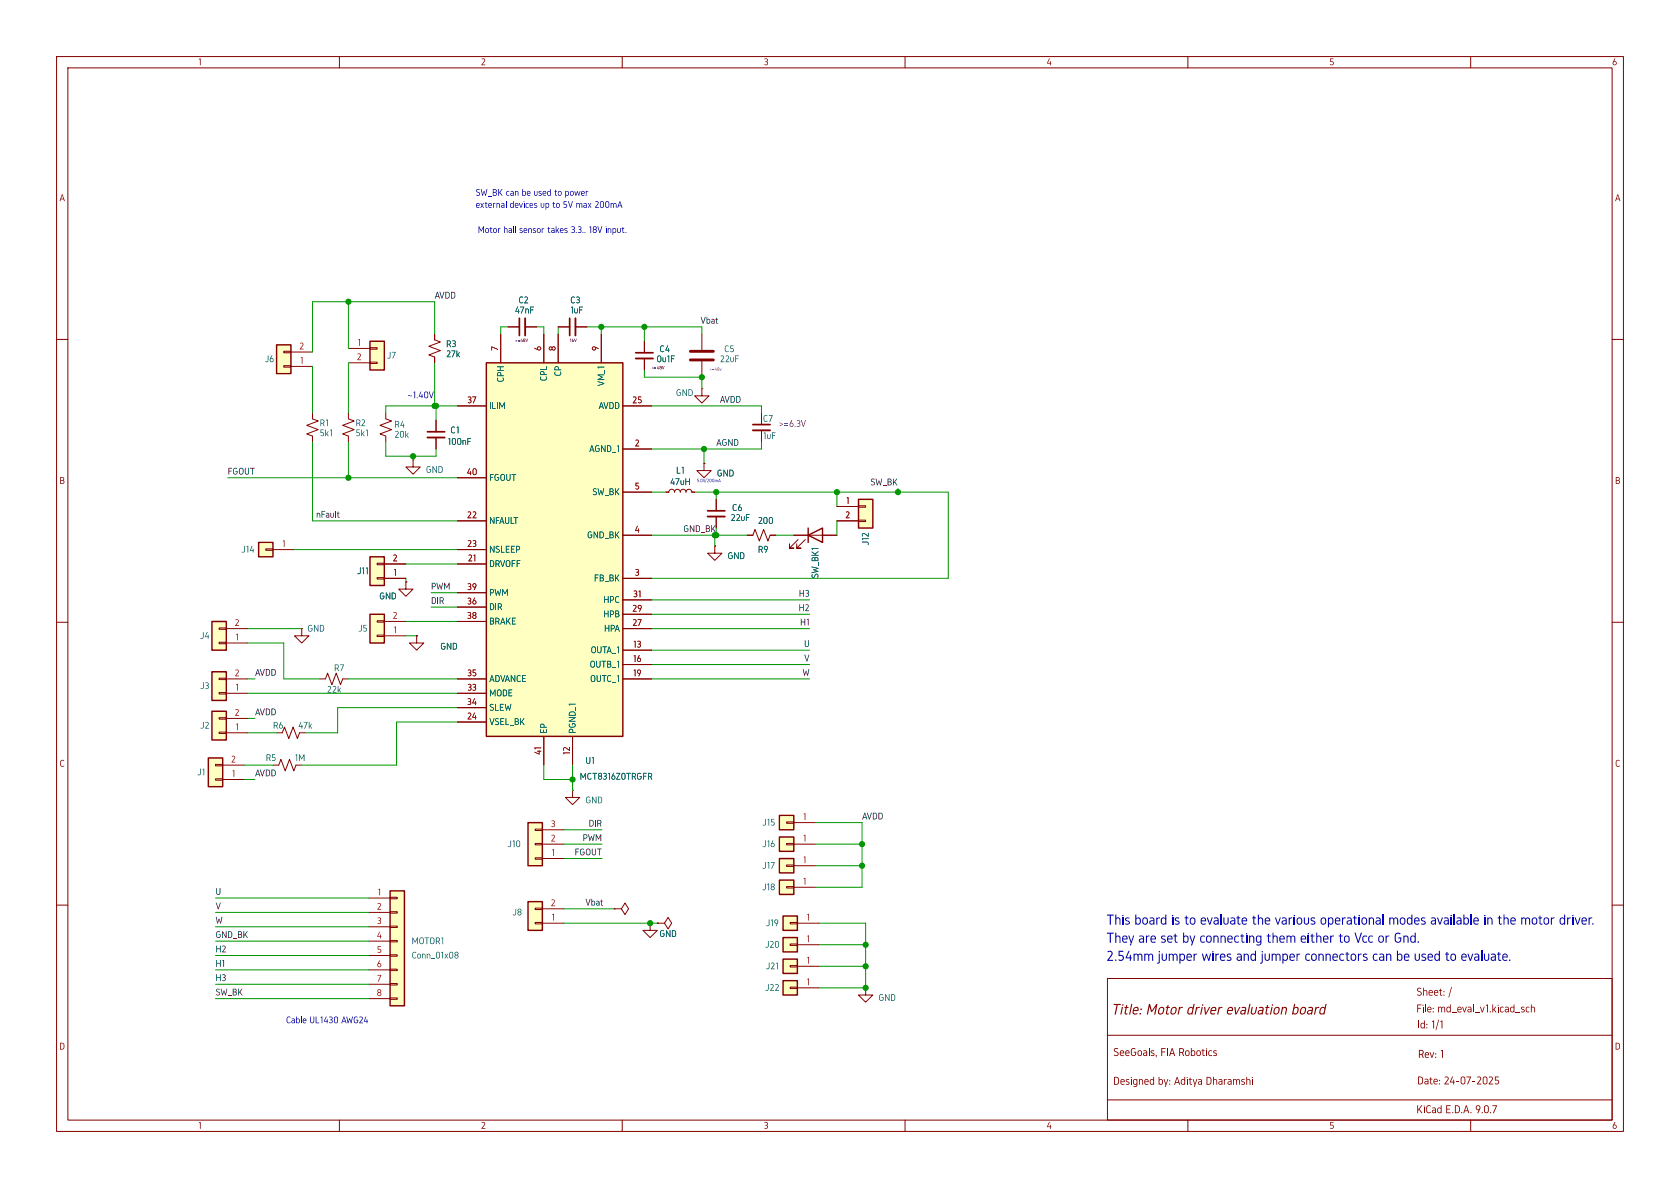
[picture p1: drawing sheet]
<svg xmlns="http://www.w3.org/2000/svg" width="297mm" height="210mm" viewBox="0 0 297 210" stroke-linecap="round" stroke-linejoin="round" font-family="sans-serif">
<g fill="none" stroke="#840000" stroke-width=".18">
<path d="M10 10h277v190h-277zM12 12h273v186h-273zM60 10v2M110 10v2M160 10v2M210 10v2M260 10v2M10 60h2M285 60h2M10 110h2M285 110h2M56.5 120h1l.4-1 .8 2 .7-2 .8 2 .4-1h1"/>
<path d="M10 160h2M195.8 173h89.2v25h-89.2zM285 160h2M60 198v2M110 198v2M160 198v2M195.8 194.4h89.1M195.8 183h89.1M210 198v2M260 198v2"/>
</g>
<path d="M45.7 95.9h2.6v2.5h-2.6z" fill="#ffffc2"/>
<path d="M45.7 95.9h2.6v2.5h-2.6z" fill="none" stroke="#840000" stroke-width=".25"/>
<path d="M47 97h1.3v.3h-1.3zM48.3 97.2h3.8M53.3 111.1v1.3h1.3l-1.3 1.3-1.2-1.3h1.2M53.3 111.1h.1" fill="none" stroke="#840000" stroke-width=".18"/>
<path d="M93.3 145.4h2.6v7.6h-2.6z" fill="#ffffc2"/>
<path d="M93.3 145.4h2.6v7.6h-2.6z" fill="none" stroke="#840000" stroke-width=".25"/>
<path d="M94.6 151.6h1.3v.3h-1.3zM94.6 149.1h1.3v.3h-1.3zM94.6 146.6h1.3v.2h-1.3zM95.9 151.8h3.8M95.9 149.2h3.8M95.9 146.7h3.8" fill="none" stroke="#840000" stroke-width=".18"/>
<path d="M93.3 159.4h2.6v5.1h-2.6z" fill="#ffffc2"/>
<path d="M93.3 159.4h2.6v5.1h-2.6z" fill="none" stroke="#840000" stroke-width=".25"/>
<path d="M94.6 163.1h1.3v.2h-1.3zM94.6 160.5h1.3v.3h-1.3zM95.9 163.2h3.8M95.9 160.7h3.8" fill="none" stroke="#840000" stroke-width=".18"/>
<path d="M151.8 88.3h2.5v5h-2.5z" fill="#ffffc2"/>
<path d="M151.8 88.3h2.5v5h-2.5z" fill="none" stroke="#840000" stroke-width=".25"/>
<path d="M89.8 57.8h2M92.8 57.8h2.1M148 89.5h3.8M148 92.1h3.8M151.8 89.4h1.2v.3h-1.2zM151.8 91.9h1.2v.3h-1.2z" fill="none" stroke="#840000" stroke-width=".18"/>
<path d="M91.8 56.3v3" fill="none" stroke="#840000" stroke-width=".3"/>
<path d="M92.8 56.3v3" fill="none" stroke="#840000" stroke-width=".33"/>
<path d="M37.5 125.7h2.5v5.1h-2.5z" fill="#ffffc2"/>
<path d="M37.5 125.7h2.5v5.1h-2.5z" fill="none" stroke="#840000" stroke-width=".25"/>
<path d="M124.1 68.7v1.3h1.2l-1.2 1.2-1.3-1.2h1.3M124.1 68.7h.1M117.7 87h.5l.2-.4 .3-.1 .4 .1 .2 .4 .1-.4 .4-.1 .3 .1 .2 .4 .1-.4 .4-.1 .3 .1 .2 .4 .1-.4 .4-.1 .4 .1 .1 .4h.5M38.7 129.4h1.3v.3h-1.3zM38.7 126.9h1.3v.2h-1.3zM40 129.5h3.8M40 127h3.8M49.3 135.3l.4-1.1 .7 2.1 .8-2.1 .7 2.1 .4-1" fill="none" stroke="#840000" stroke-width=".18"/>
<path d="M36.8 134h2.6v5.1h-2.6z" fill="#ffffc2"/>
<path d="M36.8 134h2.6v5.1h-2.6z" fill="none" stroke="#840000" stroke-width=".25"/>
<path d="M134.6 73v2.1M134.6 76.1v2M38.1 137.7h1.3v.2h-1.3zM38.1 135.1h1.3v.3h-1.3zM39.4 137.8h3.8M39.4 135.3h3.8M49.9 129.5l.4-1 .8 2.1 .7-2.1 .8 2.1 .4-1.1" fill="none" stroke="#840000" stroke-width=".18"/>
<path d="M133.1 75.1h3" fill="none" stroke="#840000" stroke-width=".3"/>
<path d="M133.1 76.1h3" fill="none" stroke="#840000" stroke-width=".33"/>
<path d="M65.4 98.4h2.5v5.1h-2.5z" fill="#ffffc2"/>
<path d="M65.4 98.4h2.5v5.1h-2.5z" fill="none" stroke="#840000" stroke-width=".25"/>
<path d="M66.7 99.6h1.2v.2h-1.2zM67.9 99.7h3.9M66.7 102.1h1.2v.3h-1.2zM67.9 102.2h3.9" fill="none" stroke="#840000" stroke-width=".18"/>
<path d="M48.9 61h2.5v5h-2.5z" fill="#ffffc2"/>
<path d="M48.9 61h2.5v5h-2.5z" fill="none" stroke="#840000" stroke-width=".25"/>
<path d="M50.2 64.6h1.2v.3h-1.2zM50.2 62.1h1.2v.3h-1.2zM51.4 64.8h3.8M51.4 62.2h3.8M124.5 81.9v1.3h1.2l-1.2 1.3-1.3-1.3h1.3M124.5 81.9h.1" fill="none" stroke="#840000" stroke-width=".18"/>
<path d="M69 157.5h2.5v20.3h-2.5z" fill="#ffffc2"/>
<path d="M69 157.5h2.5v20.3h-2.5z" fill="none" stroke="#840000" stroke-width=".25"/>
<g fill="none" stroke="#840000" stroke-width=".18">
<path d="M76.8 59.1v1l1.1 .4-2.1 .7 2.1 .8-2.1 .7 1 .4v1M55.2 73v1l1.1 .4-2.1 .8 2.1 .7-2.1 .8 1 .4v1M73 81.3v1.3h1.3l-1.3 1.2-1.2-1.2h1.2M73 81.3h.1M71.8 102.9v1.2h1.2l-1.2 1.3-1.3-1.3h1.3M71.8 102.9h.1M65.2 158.8h3.8M69 158.6h1.2v.3h-1.2zM65.2 161.3h3.8M65.2 163.8h3.8M65.2 166.4h3.8M65.2 168.9h3.8"/>
<path d="M65.2 171.5h3.8M65.2 174h3.8M65.2 176.5h3.8M69 161.2h1.2v.2h-1.2zM69 163.7h1.2v.3h-1.2zM69 166.2h1.2v.3h-1.2zM69 168.8h1.2v.2h-1.2zM69 171.3h1.2v.3h-1.2zM69 173.9h1.2v.2h-1.2zM69 176.4h1.2v.3h-1.2z"/>
</g>
<path d="M65.4 108.6h2.5v5.1h-2.5z" fill="#ffffc2"/>
<path d="M65.4 108.6h2.5v5.1h-2.5z" fill="none" stroke="#840000" stroke-width=".25"/>
<path d="M66.7 112.3h1.2v.2h-1.2zM66.7 109.7h1.2v.3h-1.2zM67.9 112.4h3.9M67.9 109.9h3.9M73.7 112.4v1.3h1.2l-1.2 1.2-1.3-1.2h1.3M73.7 112.4h.1M153 174.6v1.3h1.3l-1.3 1.3-1.2-1.3h1.2M153 174.6h.1" fill="none" stroke="#840000" stroke-width=".18"/>
<path d="M137.8 148h2.5v2.5h-2.5z" fill="#ffffc2"/>
<path d="M137.8 148h2.5v2.5h-2.5z" fill="none" stroke="#840000" stroke-width=".25"/>
<path d="M139.1 149.1h1.2v.3h-1.2zM140.3 149.2h3.8" fill="none" stroke="#840000" stroke-width=".18"/>
<path d="M86 64.1h24.1v66.1h-24.1z" fill="#ffffc2"/>
<path d="M86 64.1h24.1v66.1h-24.1z" fill="none" stroke="#840000" stroke-width=".25"/>
<g fill="none" stroke="#840000" stroke-width=".18">
<path d="M88.5 59.1v5M96.1 59.1v5M98.7 59.1v5M106.3 59.1v5M80.9 71.8h5.1M110.1 71.8h5.1M110.1 79.4h5.1M80.9 84.5h5.1M80.9 92.1h5.1M80.9 97.2h5.1M80.9 99.7h5.1M110.1 87h5.1"/>
<path d="M110.1 94.6h5.1M80.9 104.8h5.1M80.9 107.3h5.1M80.9 109.9h5.1M110.1 102.2h5.1M110.1 106h5.1M110.1 108.6h5.1M110.1 111.1h5.1M110.1 114.9h5.1M110.1 117.5h5.1M80.9 120h5.1M80.9 122.6h5.1"/>
<path d="M80.9 125.1h5.1M80.9 127.6h5.1M96.1 130.2v5.1M101.2 130.2v5.1M110.1 120h5.1"/>
</g>
<path d="M65.4 60.3h2.5v5.1h-2.5z" fill="#ffffc2"/>
<path d="M65.4 60.3h2.5v5.1h-2.5z" fill="none" stroke="#840000" stroke-width=".25"/>
<path d="M61.6 61.6h3.8M61.6 64.1h3.8M65.4 61.5h1.3v.2h-1.3zM65.4 64h1.3v.3h-1.3z" fill="none" stroke="#840000" stroke-width=".18"/>
<path d="M137.8 155.6h2.5v2.5h-2.5z" fill="#ffffc2"/>
<path d="M137.8 155.6h2.5v2.5h-2.5z" fill="none" stroke="#840000" stroke-width=".25"/>
<path d="M124.1 59.1v2.7M61.6 73v1l1 .4-2 .8 2 .7-2 .8 1 .4v1M68.2 73v1l1 .4-2 .8 2 .7-2 .8 1 .4v1M113.9 60.3v2.1M113.9 63.4v2M124.1 63.9v2.8M139.1 156.7h1.2v.3h-1.2zM140.3 156.8h3.8" fill="none" stroke="#840000" stroke-width=".18"/>
<path d="M122 62.1h4.1M122 63.6h4.1" fill="none" stroke="#840000" stroke-width=".51"/>
<path d="M112.4 62.4h3" fill="none" stroke="#840000" stroke-width=".3"/>
<path d="M112.4 63.4h3" fill="none" stroke="#840000" stroke-width=".33"/>
<path d="M137.8 144.1h2.5v2.6h-2.5z" fill="#ffffc2"/>
<path d="M137.8 144.1h2.5v2.6h-2.5z" fill="none" stroke="#840000" stroke-width=".25"/>
<path d="M139.1 145.3h1.2v.2h-1.2zM140.3 145.4h3.8" fill="none" stroke="#840000" stroke-width=".18"/>
<path d="M137.8 151.8h2.5v2.5h-2.5z" fill="#ffffc2"/>
<path d="M137.8 151.8h2.5v2.5h-2.5z" fill="none" stroke="#840000" stroke-width=".25"/>
<path d="M139.1 152.9h1.2v.3h-1.2zM140.3 153h3.8" fill="none" stroke="#840000" stroke-width=".18"/>
<path d="M138.4 169.5h2.6v2.6h-2.6z" fill="#ffffc2"/>
<path d="M138.4 169.5h2.6v2.6h-2.6z" fill="none" stroke="#840000" stroke-width=".25"/>
<path d="M139.7 170.7h1.3v.2h-1.3zM141 170.8h3.8" fill="none" stroke="#840000" stroke-width=".18"/>
<path d="M138.4 173.4h2.6v2.5h-2.6z" fill="#ffffc2"/>
<path d="M138.4 173.4h2.6v2.5h-2.6z" fill="none" stroke="#840000" stroke-width=".25"/>
<path d="M139.7 174.5h1.3v.3h-1.3zM141 174.6h3.8" fill="none" stroke="#840000" stroke-width=".18"/>
<path d="M138.4 165.7h2.6v2.6h-2.6z" fill="#ffffc2"/>
<path d="M138.4 165.7h2.6v2.6h-2.6z" fill="none" stroke="#840000" stroke-width=".25"/>
<path d="M101.2 139.7v1.3h1.3l-1.3 1.2-1.3-1.2h1.3M101.2 139.7h.1M139.7 166.9h1.3v.2h-1.3zM141 167h3.8" fill="none" stroke="#840000" stroke-width=".18"/>
<path d="M138.4 161.9h2.6v2.6h-2.6z" fill="#ffffc2"/>
<path d="M142.9 94.6l2.5-1.3v2.6zM142.9 93.3v2.6M138.4 161.9h2.6v2.6h-2.6z" fill="none" stroke="#840000" stroke-width=".25"/>
<g fill="none" stroke="#840000" stroke-width=".18">
<path d="M98.7 57.8h2M101.7 57.8h2.1M77.1 74.3v2M77.1 77.3v2.1M126.4 96.5v1.3h1.2l-1.2 1.3-1.3-1.3h1.3M126.4 96.5h.1M126.6 88.3v2M126.6 91.3v2M132.1 94.6h1l.4-1 .7 2 .8-2 .8 2 .3-1h1.1M140.3 94.6h7.7M141.1 95.4l-1.5 1.5h.7h-.7v-.8M142.4 95.4l-1.6 1.5h.8h-.8v-.8"/>
<path d="M108.6 160.7h1.3l.6 1 .6-1-.6-1.1-.6 1.1M108.6 160.7h.1M114.9 163.2v1.3h-1.2l1.2 1.2 1.3-1.2h-1.3M114.9 163.2h.1M116.2 163.2h1.3l.6 1 .6-1-.6-1-.6 1M116.2 163.2h.1M139.7 163.1h1.3v.2h-1.3zM141 163.2h3.8"/>
</g>
<path d="M100.7 56.3v3M75.6 76.3h3M125.1 90.3h3" fill="none" stroke="#840000" stroke-width=".3"/>
<path d="M101.7 56.3v3M75.6 77.3h3M125.1 91.3h3" fill="none" stroke="#840000" stroke-width=".33"/>
<path d="M37.5 109.9h2.5v5h-2.5z" fill="#ffffc2"/>
<path d="M37.5 109.9h2.5v5h-2.5z" fill="none" stroke="#840000" stroke-width=".25"/>
<path d="M38.7 113.5h1.3v.3h-1.3zM38.7 111h1.3v.3h-1.3zM40 113.7h3.8M40 111.1h3.8" fill="none" stroke="#840000" stroke-width=".18"/>
<path d="M37.5 118.7h2.5v5.1h-2.5z" fill="#ffffc2"/>
<path d="M37.5 118.7h2.5v5.1h-2.5z" fill="none" stroke="#840000" stroke-width=".25"/>
<g fill="none" stroke="#840000" stroke-width=".18">
<path d="M76.8 59.1v1M88.5 59.1v5M89.8 57.8h2M92.8 57.8h2.1M96.1 59.1v5M98.7 57.8h2M98.7 59.1v5M101.7 57.8h2.1M106.3 59.1v5M76.8 63.1v1M77.1 74.3v2M77.1 77.3v2.1"/>
<path d="M80.9 71.8h5.1M110.1 71.8h5.1M110.1 79.4h5.1M113.9 60.3v2.1M113.9 63.4v2M67.9 99.7h3.9M80.9 92.1h5.1M80.9 99.7h5.1M80.9 84.5h5.1M80.9 97.2h5.1M110.1 87h5.1M110.1 94.6h5.1"/>
<path d="M117.7 87h.5M122.3 87h.5M124.5 81.9h.1M126.4 96.5h.1M126.6 88.3v2M126.6 91.3v2M132.1 94.6h1M136.1 94.6h1.1M140.3 94.6h2.6M145.4 94.6h2.6M148 89.5h3.8M148 92.1h3.8"/>
<path d="M38.7 119.9h1.3v.2h-1.3zM67.9 102.2h3.9M71.8 102.9h.1M73.7 112.4h.1M80.9 104.8h5.1M80.9 107.3h5.1M80.9 109.9h5.1M110.1 102.2h5.1M110.1 106h5.1M110.1 108.6h5.1M110.1 111.1h5.1M110.1 114.9h5.1"/>
<path d="M110.1 117.5h5.1M38.7 122.4h1.3v.3h-1.3zM40 122.6h3.8M40 120h3.8M80.9 122.6h5.1M80.9 120h5.1M80.9 125.1h5.1M80.9 127.6h5.1M96.1 130.2v5.1M101.2 130.2v5.1M110.1 120h5.1M114.9 163.2h.1"/>
<path d="M116.2 163.2h.1"/>
</g>
<g fill="none" stroke="#009600" stroke-width=".18">
<path d="M61.6 53.3v8.3M76.8 59.1v-5.8h-21.6v8.9M89.8 57.8h-1.3v1.3M94.9 57.8h1.2v1.3M98.7 57.8v1.3M103.8 57.8h20.3v1.3M106.3 57.8v1.3M113.9 57.8v2.5M55.2 78.1v14h25.7M55.2 64.8v8.2M61.6 64.1v8.9M61.6 78.1v6.4"/>
<path d="M68.2 78.1v2.5h8.9v-1.2M76.8 64.1v7.7M77.1 71.8v2.5M80.9 71.8h-12.7v1.2M113.9 65.4v1.3h10.2v2M115.2 71.8h19.4v1.2M124.5 79.4v2.5M134.6 78.1v1.3h-19.4M40.3 84.5h40.6M52.1 97.2h28.8M71.8 99.7h9.1M73 80.6v.7"/>
<path d="M115.2 94.6h11.2v1.9M115.2 87h2.5M122.8 87h44.8v15.2h-52.4M126.6 94.6h5.5M126.6 87v1.3M137.2 94.6h3.1M148 87v2.5M148 92.1v2.5M158.7 86.4v.6M43.8 111.1h9.5M43.8 113.7h6.4v6.3h6.3M71.8 102.2v.7"/>
<path d="M71.8 109.9h9.1M71.8 112.4h1.9M76.2 104.8h4.7M76.2 107.3h4.7M115.2 117.5h27.9M115.2 111.1h27.9M115.2 108.6h27.9M115.2 114.9h27.9M115.2 106h27.9M43.2 137.8h1.9M43.2 135.3h5.1M43.8 120h1.3"/>
<path d="M43.8 122.6h37.1M43.8 127h1.3M43.8 129.5h5.1M61.6 120h19.3M80.9 127.6h-10.8v7.7h-16.8M80.9 125.1h-21.2v4.4h-5.7M96.1 135.3v2.5h5.1M101.2 135.3v4.4M115.2 120h27.9M38.1 158.8h27.1M99.7 151.8h6.7M99.7 146.7h6.7"/>
<path d="M99.7 149.2h6.7M144.1 149.2h8.3M144.1 153h8.3M144.1 145.4h8.3v11.4h-8.3M38.1 176.5h27.1M38.1 174h27.1M38.1 171.5h27.1M38.1 161.3h27.1M38.1 163.8h27.1M38.1 166.4h27.1M38.1 168.9h27.1M99.7 163.2h16.5"/>
<path d="M99.7 160.7h8.9M144.8 163.2h8.2v11.4h-8.2M144.8 170.8h8.2M144.8 167h8.2"/>
</g>
<g fill="#009600" stroke="#009600" stroke-width=".18">
<circle cx="101.2" cy="137.8" r=".46"/>
<circle cx="124.1" cy="66.7" r=".46"/>
<circle cx="124.5" cy="79.4" r=".46"/>
<circle cx="106.3" cy="57.8" r=".46"/>
<circle cx="126.6" cy="87" r=".46"/>
<circle cx="113.9" cy="57.8" r=".46"/>
<circle cx="114.9" cy="163.2" r=".46"/>
<circle cx="73" cy="80.6" r=".46"/>
<circle cx="77.1" cy="71.8" r=".46"/>
<circle cx="76.8" cy="71.8" r=".46"/>
<circle cx="61.6" cy="84.5" r=".46"/>
<circle cx="61.6" cy="53.3" r=".46"/>
<circle cx="158.7" cy="87" r=".46"/>
<circle cx="148" cy="87" r=".46"/>
<circle cx="152.4" cy="149.2" r=".46"/>
<circle cx="152.4" cy="153" r=".46"/>
<circle cx="153" cy="167" r=".46"/>
<circle cx="153" cy="170.8" r=".46"/>
<circle cx="153" cy="174.6" r=".46"/>
</g>
<g font-size="2.8" fill="#840000">
<text x="196.4" y="180">Title:Motordriverevaluation</text>
<text x="228.2" y="180">board</text>
</g>
<g font-size="2.7" fill="#0000c2">
<text x="195.6" y="163.8">Thisboardisto evaluatethevariousoperationalmodesavailableinthemotordriver.</text>
<text x="195.6" y="167">Theyaresetbyconnectingthemeitherto Vccor Gnd.</text>
<text x="195.6" y="170.2">2.54mmjumperwiresandjumperconnectorscanbeusedto evaluate.</text>
</g>
<g font-size="2.1" fill="#840000">
<text x="250.4" y="179.5">File:md_eval_v1.kicad_sch</text>
<text x="250.4" y="176.5">Sheet:/</text>
<text x="250.6" y="182.3">Id:1/1</text>
<text x="196.8" y="187.2">SeeGoals,</text>
<text x="205.1" y="187.2">FIARobotics</text>
<text x="250.7" y="187.5">Rev:1</text>
<text x="196.8" y="192.3">Designedby:AdityaDharamshi</text>
<text x="250.4" y="197.3">KiCadE.D.A.9.0.7</text>
<text x="250.5" y="192.2">Date:24-07-2025</text>
</g>
<g font-size="1.8" fill="#840000">
<text x="35" y="12">1</text>
<text x="85" y="12">2</text>
<text x="135" y="12">3</text>
<text x="185" y="12">4</text>
<text x="235" y="12">5</text>
<text x="285" y="12">6</text>
<text x="10.5" y="36">A</text>
<text x="285.5" y="36">A</text>
<text x="10.5" y="86">B</text>
<text x="285.5" y="86">B</text>
<text x="10.5" y="136">C</text>
<text x="285.5" y="136">C</text>
<text x="10.5" y="186">D</text>
<text x="285.5" y="186">D</text>
<text x="35" y="200">1</text>
<text x="85" y="200">2</text>
<text x="135" y="200">3</text>
<text x="185" y="200">4</text>
<text x="235" y="200">5</text>
<text x="285" y="200">6</text>
</g>
<g font-size="1.8" fill="#0000c2">
<text x="84.1" y="34.8">SW_BK</text>
<text x="89.4" y="34.8">canbeusedto power</text>
<text x="84.1" y="37">externaldevicesupto 5Vmax200mA</text>
<text x="84.5" y="41.4">Motorhallsensortakes3.3..18Vinput.</text>
<text x="72" y="70.6">~1.40V</text>
<text x="50.5" y="181.1">CableUL1430AWG24</text>
</g>
<g font-size="1.8" fill="#0f0f0f">
<text x="76.8" y="53">AVDD</text>
<text x="123.8" y="57.4">Vbat</text>
<text x="127.3" y="71.4">AVDD</text>
<text x="126.6" y="79">AGND</text>
<text x="40.3" y="84.1">FGOUT</text>
<text x="153.9" y="86">SW_BK</text>
<text x="55.9" y="91.7">nFault</text>
<text x="76.2" y="104.4">PWM</text>
<text x="76.2" y="107">DIR</text>
<text x="141.2" y="105.7">H3</text>
<text x="141.2" y="108.2">H2</text>
<text x="141.4" y="110.8">H1</text>
<text x="45.1" y="119.7">AVDD</text>
<text x="141.9" y="119.7">W</text>
<text x="142.1" y="114.6">U</text>
<text x="142.2" y="117.1">V</text>
<text x="45.1" y="126.7">AVDD</text>
<text x="45.1" y="137.4">AVDD</text>
<text x="103" y="148.9">PWM</text>
<text x="104.1" y="146.3">DIR</text>
<text x="152.4" y="145.1">AVDD</text>
<text x="101.6" y="151.4">FGOUT</text>
<text x="38.1" y="158.4">U</text>
<text x="38.1" y="160.9">V</text>
<text x="103.5" y="160.3">Vbat</text>
<text x="38.1" y="163.5">W</text>
<text x="38.1" y="166">GND_BK</text>
<text x="38.1" y="173.6">H3</text>
<text x="38.1" y="168.6">H2</text>
<text x="38.1" y="171.1">H1</text>
<text x="38.1" y="176.2">SW_BK</text>
</g>
<g font-size="1.8" fill="#006464">
<text x="91" y="55.8">47nF</text>
<text x="91.7" y="54">C2</text>
<text x="100.8" y="55.8">1uF</text>
<text x="100.8" y="54">C3</text>
<text x="46.8" y="64.5">J6</text>
<text x="68.4" y="63.8">J7</text>
<text x="78.9" y="61.8">R3</text>
<text x="78.9" y="63.6">27k</text>
<text x="116.1" y="64.5">0u1F</text>
<text x="116.6" y="62.7">C4</text>
<text x="127.3" y="64.5">22uF</text>
<text x="128" y="62.7">C5</text>
<text x="89.5" y="67.6" transform="rotate(-90 89.5 67.6)">CPH</text>
<text x="97.1" y="67.4" transform="rotate(-90 97.1 67.4)">CPL</text>
<text x="99.6" y="66.5" transform="rotate(-90 99.6 66.5)">CP</text>
<text x="107.3" y="68.3" transform="rotate(-90 107.3 68.3)">VM_1</text>
<text x="119.5" y="70.4">GND</text>
<text x="56.5" y="75.8">R1</text>
<text x="56.5" y="77.5">5k1</text>
<text x="62.9" y="75.8">R2</text>
<text x="62.9" y="77.5">5k1</text>
<text x="69.7" y="76">R4</text>
<text x="69.7" y="77.8">20k</text>
<text x="79.6" y="77">C1</text>
<text x="86.5" y="72.7">ILIM</text>
<text x="105.8" y="72.7">AVDD</text>
<text x="134.9" y="75">C7</text>
<text x="79.1" y="79.1">100nF</text>
<text x="104.2" y="80.3">AGND_1</text>
<text x="134.9" y="78">1uF</text>
<text x="75.3" y="84">GND</text>
<text x="86.5" y="85.4">FGOUT</text>
<text x="104.7" y="88">SW_BK</text>
<text x="118.5" y="86.2">47uH</text>
<text x="119.5" y="84.1">L1</text>
<text x="126.7" y="84.7">GND</text>
<text x="86.5" y="93">NFAULT</text>
<text x="103.8" y="95.6">GND_BK</text>
<text x="129.2" y="92.5">22uF</text>
<text x="129.4" y="90.7">C6</text>
<text x="134" y="93">200</text>
<text x="42.6" y="98.1">J14</text>
<text x="63.1" y="101.9">J11</text>
<text x="86.5" y="98.1">NSLEEP</text>
<text x="86.5" y="100.7">DRVOFF</text>
<text x="128.6" y="99.3">GND</text>
<text x="134" y="98.1">R9</text>
<text x="154" y="96.4" transform="rotate(-90 154 96.4)">J12</text>
<text x="67" y="106.4">GND</text>
<text x="86.5" y="105.7">PWM</text>
<text x="105" y="103.2">FB_BK</text>
<text x="106.7" y="107">HPC</text>
<text x="145.1" y="102.2" transform="rotate(-90 145.1 102.2)">SW_BK1</text>
<text x="35.3" y="113.4">J4</text>
<text x="54.3" y="112.1">GND</text>
<text x="63.3" y="112.1">J5</text>
<text x="86.5" y="108.3">DIR</text>
<text x="86.5" y="110.8">BRAKE</text>
<text x="106.7" y="109.5">HPB</text>
<text x="106.8" y="112.1">HPA</text>
<text x="59.1" y="119.1">R7</text>
<text x="77.8" y="115.3">GND</text>
<text x="104.3" y="118.4">OUTB_1</text>
<text x="104.4" y="115.9">OUTA_1</text>
<text x="35.4" y="122.2">J3</text>
<text x="57.8" y="122.9">22k</text>
<text x="86.5" y="121">ADVANCE</text>
<text x="86.5" y="123.5">MODE</text>
<text x="104.3" y="121">OUTC_1</text>
<text x="35.3" y="129.2">J2</text>
<text x="48.3" y="129.2">R6</text>
<text x="52.7" y="129.2">47k</text>
<text x="86.5" y="126.1">SLEW</text>
<text x="86.5" y="128.6">VSEL_BK</text>
<text x="97.1" y="129.7" transform="rotate(-90 97.1 129.7)">EP</text>
<text x="102.2" y="129.7" transform="rotate(-90 102.2 129.7)">PGND_1</text>
<text x="34.8" y="137.5">J1</text>
<text x="47" y="134.9">R5</text>
<text x="52.1" y="134.9">1M</text>
<text x="103.5" y="135.5">U1</text>
<text x="102.5" y="138.2">MCT8316Z0TRGFR</text>
<text x="103.5" y="142.4">GND</text>
<text x="134.7" y="146.4">J15</text>
<text x="89.7" y="150.2">J10</text>
<text x="134.7" y="150.2">J16</text>
<text x="134.7" y="154">J17</text>
<text x="134.7" y="157.8">J18</text>
<text x="72.8" y="167.3">MOTOR1</text>
<text x="90.6" y="162.2">J8</text>
<text x="116.6" y="166.1">GND</text>
<text x="135.2" y="168">J20</text>
<text x="135.4" y="164.2">J19</text>
<text x="72.8" y="169.9">Conn_01x08</text>
<text x="135.4" y="171.8">J21</text>
<text x="135.2" y="175.6">J22</text>
<text x="155.3" y="177.4">GND</text>
</g>
<g font-size="1.8" fill="#a90000">
<text x="52.9" y="62">2</text>
<text x="53" y="64.5">1</text>
<text x="63.1" y="63.9">2</text>
<text x="63.2" y="61.3">1</text>
<text x="88.3" y="62" transform="rotate(-90 88.3 62)">7</text>
<text x="95.9" y="62" transform="rotate(-90 95.9 62)">6</text>
<text x="98.4" y="62.1" transform="rotate(-90 98.4 62.1)">8</text>
<text x="106" y="62" transform="rotate(-90 106 62)">9</text>
<text x="82.6" y="71.5">37</text>
<text x="111.8" y="71.5">25</text>
<text x="112.2" y="79.1">2</text>
<text x="82.5" y="84.2">40</text>
<text x="112.2" y="86.7">5</text>
<text x="149.5" y="89.3">1</text>
<text x="82.5" y="91.8">22</text>
<text x="112.2" y="94.4">4</text>
<text x="149.4" y="91.8">2</text>
<text x="49.8" y="96.9">1</text>
<text x="69.4" y="99.4">2</text>
<text x="69.5" y="102">1</text>
<text x="82.6" y="96.9">23</text>
<text x="82.7" y="99.4">21</text>
<text x="112.2" y="102">3</text>
<text x="82.6" y="104.5">39</text>
<text x="82.6" y="107.1">36</text>
<text x="111.9" y="105.8">31</text>
<text x="41.5" y="110.9">2</text>
<text x="41.6" y="113.4">1</text>
<text x="69.4" y="109.6">2</text>
<text x="69.5" y="112.1">1</text>
<text x="82.5" y="109.6">38</text>
<text x="111.8" y="108.3">29</text>
<text x="111.8" y="110.9">27</text>
<text x="41.5" y="119.8">2</text>
<text x="82.6" y="119.8">35</text>
<text x="111.9" y="117.2">16</text>
<text x="111.9" y="119.8">19</text>
<text x="111.9" y="114.7">13</text>
<text x="41.6" y="122.3">1</text>
<text x="82.6" y="124.8">34</text>
<text x="82.6" y="122.3">33</text>
<text x="41.5" y="126.7">2</text>
<text x="41.6" y="129.3">1</text>
<text x="82.6" y="127.4">24</text>
<text x="40.8" y="135">2</text>
<text x="41" y="137.5">1</text>
<text x="95.9" y="133.5" transform="rotate(-90 95.9 133.5)">41</text>
<text x="101" y="133.5" transform="rotate(-90 101 133.5)">12</text>
<text x="97.3" y="149">2</text>
<text x="97.4" y="146.4">3</text>
<text x="141.9" y="149">1</text>
<text x="141.9" y="145.2">1</text>
<text x="97.5" y="151.5">1</text>
<text x="141.9" y="152.8">1</text>
<text x="66.6" y="161">2</text>
<text x="66.7" y="158.5">1</text>
<text x="97.3" y="160.4">2</text>
<text x="141.9" y="156.6">1</text>
<text x="66.6" y="166.1">4</text>
<text x="66.6" y="163.6">3</text>
<text x="97.5" y="162.9">1</text>
<text x="142.6" y="166.8">1</text>
<text x="142.6" y="162.9">1</text>
<text x="66.6" y="171.2">6</text>
<text x="66.6" y="173.7">7</text>
<text x="66.6" y="168.7">5</text>
<text x="142.6" y="170.6">1</text>
<text x="66.6" y="176.3">8</text>
<text x="142.6" y="174.4">1</text>
</g>
<text font-size="1.8" fill="#840084" x="137.6" y="75.9">&gt;=6.3V</text>
<text font-size="1.8" fill="#009600" x="120.8" y="94.3">GND_BK</text>
<g font-size=".9" fill="#840084">
<text x="91" y="60.7">&gt;=48V</text>
<text x="100.7" y="60.7">16V</text>
<text x="115.2" y="65.5">&gt;=48V</text>
<text x="125.4" y="65.8">&gt;=48v</text>
</g>
<text font-size=".9" fill="#0000c2" x="123.2" y="85.3">5.0V/200mA</text>
</svg>
